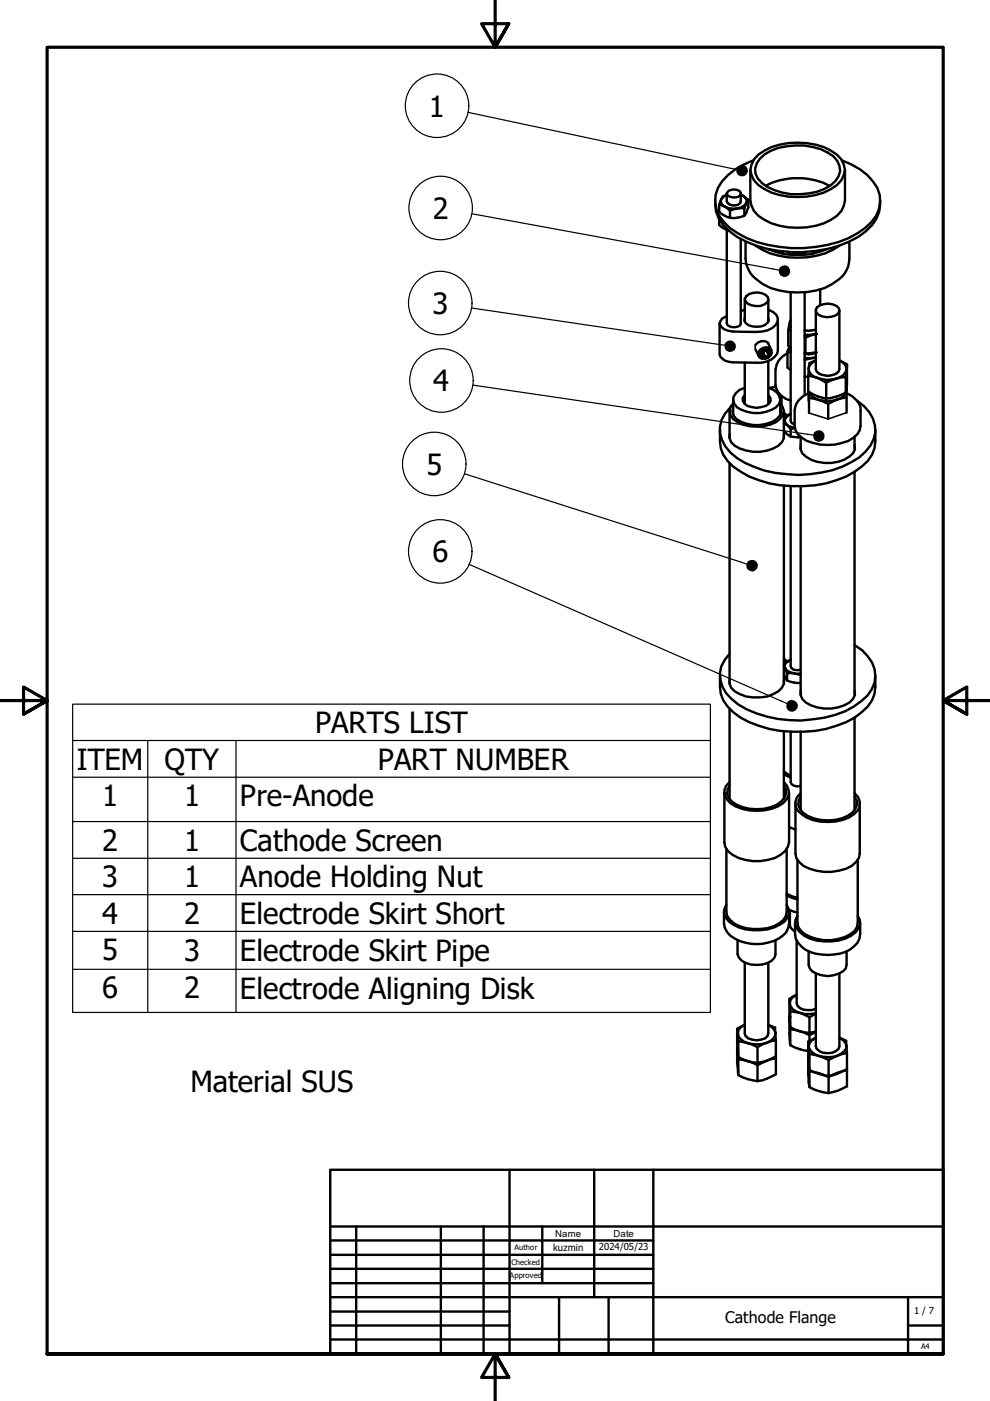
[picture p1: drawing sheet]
<svg xmlns="http://www.w3.org/2000/svg" width="210mm" height="297mm" viewBox="0 0 210 297" stroke-linecap="round" stroke-linejoin="round" font-family="sans-serif">
<!-- layer: Visible (ISO) -->
<g fill="none" stroke="#000" stroke-width=".51">
<path d="M159.1 36v6.5a4.9 4.9 0 0 0 3 4.1 15.6 15.6 0 0 0 14.1 0 4.9 4.9 0 0 0 3-4.1v-6.5M159.8 34a13.7 13.7 0 0 0-7.6 5.8 6.5 6.5 0 0 0 1.3 7.3 17.4 17.4 0 0 0 9.3 4.8 28.3 28.3 0 0 0 17.1-1.4 13.2 13.2 0 0 0 5.9-4.8 6.3 6.3 0 0 0-.7-7.2 14 14 0 0 0-6.6-4.5M160.8 32.8a14.9 14.9 0 0 1 15.4-.9 4.9 4.9 0 0 1 3 4.1 4.9 4.9 0 0 1-3 4.1 15.6 15.6 0 0 1-14.1 0 4.9 4.9 0 0 1-3-4.1l.2-1.1 .6-1.1zM161.1 33.6a10.1 10.1 0 0 1 7.6-2.8 12.8 12.8 0 0 1 8 2.3 3.6 3.6 0 0 1 .4 5.3 10.1 10.1 0 0 1-7.5 2.8 12.3 12.3 0 0 1-8.1-2.4 3.3 3.3 0 0 1-.4-5.2zM162.4 39.4a14.9 14.9 0 0 1 13.5 0M151.6 42.5a7.2 7.2 0 0 0 3.1 6.6 22.5 22.5 0 0 0 13.1 4.4 25.5 25.5 0 0 0 14.1-3.3 8.8 8.8 0 0 0 4.7-6.8v-.9M152.5 46.6v1.1l.6 .5 1.4 .7M153.3 41.6l.8-.3-.8 .5-.4 .5-.1 .5a2.47 2.47 0 0 0 2.6 1.4 2.93 2.93 0 0 0 2.8-1.2l.1-.5-.7-1 1.1 .9-.9 1.7a7.2 7.2 0 0 0-3 .5 4.3 4.3 0 0 0-2.3-1.2zM154.1 48.7v19.8a1.69 1.69 0 0 0 2.4 .7l.5-.3 .1-.4v-17.8M154.1 42.6a1.78 1.78 0 0 0 2.9 .4l.1-.4M154.1 41v1.7M154.3 40.6a1.97 1.97 0 0 1 2.8 .2 1.19 1.19 0 0 1-1.7 1.1l-1.1-.5-.2-.4z"/>
<path d="M154.8 44.6v1.6M157.1 41v1.7M157.1 41.3l.5 .2M157.8 44.1v1.6M158.1 51.3v3.5a6.6 6.6 0 0 0 3.6 5.4 16.4 16.4 0 0 0 13.1 .9 9.2 9.2 0 0 0 4.7-3.8 10.7 10.7 0 0 0 .6-6M158.7 42.4a5.1 5.1 0 0 1-.9 3.3 4.5 4.5 0 0 1-5.3-.8v-1.5M160.2 52.1a16.8 16.8 0 0 0 16.4 .8l1.4-.8M162.7 52.8a16.4 16.4 0 0 0 12.8 0M165.9 53.3l.1 .5M167 53.4l.3 .4M167.3 53.8a5 5 0 0 1 3.1 .2M167.3 53.8v.2"/>
<path d="M167.6 53.5a6 6 0 0 0 2.9 0M170.4 54h.1M170.9 53.4l-.5 .6M172.3 53.3v.5M157.9 67.4l-.1 .5a2.33 2.33 0 0 0 2.6 1.4 2.29 2.29 0 0 0 2.6-1.4l-.1-.5M157.9 63.4v4.8M157.9 76.9v8.7M157.9 65.6l-.8 .4M158.2 62.8a3.4 3.4 0 0 1 4.6 .2l.1 .6a2.46 2.46 0 0 1-2.7 1.3 2.01 2.01 0 0 1-2.3-1.5zM160.2 73.1a1.78 1.78 0 0 1 2.7-.3l.7 1.5M160.2 74.1l.7 1.4M161.2 74.1a1.39 1.39 0 0 1 1.5-.5 1.39 1.39 0 0 1 1 1.2 1.76 1.76 0 0 1-2.7 1l-.2-.5v-.6z"/>
<path d="M161.5 74.5l.5-.4 .6-.1 .6 .3 .2 .5a1.25 1.25 0 0 1-.8 1.1 1.25 1.25 0 0 1-1.4-.3l-.1-.6zM161.5 74.8l.8-.4 .7 .2v.7l-.7 .4-.8-.1zM161.8 74.7l.5 1M162.6 74.5l.4 .8M162.9 65.6l1 .6a1.71 1.71 0 0 1 .5 2.7 5.2 5.2 0 0 1-4.2 1.5l-4.8-.1a2.86 2.86 0 0 1-2.8-1.6 1.76 1.76 0 0 1 1.5-1.6M162.9 63.4v4.8M162.9 76.5v9.1M164.9 67.8v6.6a3.5 3.5 0 0 1-3.4 2.5l-6.1-.1a2.74 2.74 0 0 1-2.8-1.7v-6.6M167 74.9a4.2 4.2 0 0 0-2.6 3.4v3.3a4.1 4.1 0 0 0 3.2 3.3M167 74.5v3.4l.6 .5M167.1 70h.5M167.1 70v3.3l.5 .3"/>
<path d="M167.4 73.4l-.4 1.1 .6 .3M167.5 73.5l.1 .9M167.5 68.4l.1 1M167.5 68.4l-.4 1.6M167.6 62v27.2l.4 .6 .5 .1M167.6 68l-.1 .4M167.6 67.8l-.1 .6M170.6 75.9h1.8M170.6 71l2.4-.2-2.2 .8M170.6 62v21.8M170.6 79.9h.8M170.6 71.5l.2 .1"/>
<path d="M170.6 74.9l.2 .1M170.8 71.6v3.4M171.4 79.6v3.4a9.6 9.6 0 0 0 3.8 1.5 11.1 11.1 0 0 0 4.1-1.2l.2-1.1M171.6 77l1.4-.6a1.95 1.95 0 0 0-1.5 2.3 3.1 3.1 0 0 0 2.7 1.7 6.1 6.1 0 0 0 4.6-.9 1.59 1.59 0 0 0-.2-2.7l-.6-.4 1.6 .8-.3 2.8a10.1 10.1 0 0 0-4.1 1.1 8.5 8.5 0 0 0-3.8-1.5zM172.4 75.9l-1.8 .4M173 65.8v12.5l.1 .5a3.4 3.4 0 0 0 4.7 0l.2-.5v-12.5M173 74.8l-1.6 .3-.8-.1M173 69.9l-1.6 .2-.8-.1M173 74.7l-2.2 .3M173 75.8l-.6 .1M173.2 65.1a3.5 3.5 0 0 1 4.7 .3l.1 .5-.3 .6a3.5 3.5 0 0 1-4.6-.3l-.1-.6zM173.9 61.3v3.3"/>
<path d="M179.3 80v3.3M179.6 77.2l-.1 5M152.7 91.1v2.5a6.8 6.8 0 0 0 2.7 5.3 22.2 22.2 0 0 0 14.9 4.2 21 21 0 0 0 12.4-4.2 6.6 6.6 0 0 0 2.9-5.3v-2.5M154.7 92.1a2.77 2.77 0 0 0 2.2 3 8.9 8.9 0 0 0 8.1-.6l.8-.7 .4-.9v-.8M154.7 87.2v5.7M154.7 98.2v46.8M155.4 86.5a2.34 2.34 0 0 0 1.7 2.9 7.7 7.7 0 0 0 7.6-.6l.7-.7 .2-.9-.2-.7M155.4 85.5a2.17 2.17 0 0 0 0 3.3 8.5 8.5 0 0 0 9.1 .7l.9-.7a2.1 2.1 0 0 0 0-3.3M155.4 84.7v3.1M157.9 83.8l-.4 .6a1.83 1.83 0 0 0 1.8 1.9 4.4 4.4 0 0 0 3.8-.8l.3-.6-.1-.5-.4-.6M157.9 82.2a2.91 2.91 0 0 0-2.5 2.7l.3 .7 .6 .8a7.6 7.6 0 0 0 8.2 0 1.93 1.93 0 0 0 .3-3.1l-.8-.6-1.1-.5M164.5 82l-1.4 .2"/>
<path d="M165.4 84.7v3.1M165.7 83.9v1.9M166.2 89.6l1.4 1.4M166.2 91.3a3.1 3.1 0 0 0 3 1.4h.6M166.2 87.2v5.7M166.2 87.5l.7 .7M167.6 87.8a1.47 1.47 0 0 0-1.1 1.7 2.42 2.42 0 0 0 2 1.2M167.6 87.7a2.83 2.83 0 0 0-1.4 1.4M167.6 91v1.6M168.6 90.8l-1 .2M169.8 94.3v1l.3 .8a8 8 0 0 0 10.7 0l.5-.8-.1-1M169.8 92.6v2.7"/>
<path d="M171.4 83.3a4.3 4.3 0 0 0-2.9 3.8v3.2a3.8 3.8 0 0 0 2.6 3.2 11 11 0 0 0 9.8-.7l.9-.7 .5-.9a14.7 14.7 0 0 0 0-5.3 5.4 5.4 0 0 0-2.8-2.6M171.5 84.4v3.2M175.2 81.1v3.4M175.6 85.6v3.2M179.4 82.4l.1 .3M179.5 82.7a2.38 2.38 0 0 1-2 2 5.7 5.7 0 0 1-5.5-.9l-.5-.6M179.5 82.7v1.6a9 9 0 0 0-3.9 1.3 11.3 11.3 0 0 0-4.1-1.2l-.1-1.3v1.8M179.5 82.2v.5M179.5 84.3v3.2M181.2 92.6v2.7M181.7 84.9a7 7 0 0 1 3.6 8.2 9.8 9.8 0 0 1-4.8 4.9 25.4 25.4 0 0 1-16.1 2.3 20.1 20.1 0 0 1-9.5-4.3 6.8 6.8 0 0 1-1.9-7l.8-1.3 1.1-1.3M166.2 103v42"/>
<path d="M167.6 103.1v38.2a1.5 1.5 0 0 0 2.2 .7M169.8 103.1v44.2M181.2 100v47.3M166.2 139.6l.7 .7M167.6 139.9l-.5 .3M181.2 136.8a8.2 8.2 0 0 1 4.4 6.5 6.8 6.8 0 0 1-3.1 5.4 17.6 17.6 0 0 1-10.2 3.8 24.3 24.3 0 0 1-15.8-3.1 7.7 7.7 0 0 1-3.8-6.7l.2-1.4 .8-1.4 1-1.3M152.7 143.2v2.5a6.8 6.8 0 0 0 2.7 5.3 21.5 21.5 0 0 0 12.5 4.1 23.5 23.5 0 0 0 13.3-2.9l1.5-1.2a6.6 6.6 0 0 0 2.9-5.3v-2.5M154.7 144.1a2.77 2.77 0 0 0 2.2 3.1 8.9 8.9 0 0 0 8.1-.6l.8-.8 .4-.8v-.9M154.7 150.2v19.2M166.2 141.2l.7 1.6a6 6 0 0 1 2.9 .3M166.2 142.9a2.01 2.01 0 0 0 2.2 1.8l1.4 .1M166.2 155.1v14.3"/>
<path d="M166.9 142.8v1.5M167.1 140.2l-.5 .4-.2 .5 .1 .6a3.4 3.4 0 0 0 3.3 1.1M167.1 140.2l-.9 .6M167.6 155.1v10.7a1.61 1.61 0 0 0 2.2 .9M169.8 146.4a2.8 2.8 0 0 0 2.2 3.1 8.9 8.9 0 0 0 8.1-.5l.7-.8 .5-.9-.1-.9M169.8 155.1v16.6M181.2 152.1v19.6M153.6 168v10.6a3.9 3.9 0 0 0 2.9 3.3 10.4 10.4 0 0 0 9-.7l1-.7 .5-1 .3-.9v-10.6M154.7 166.6a2.3 2.3 0 0 0 .5 3.4 9.2 9.2 0 0 0 10.4 0 2.4 2.4 0 0 0 .6-3.4M154.7 165.8a2.68 2.68 0 0 0 .2 4.5 10.5 10.5 0 0 0 11.1 0 2.77 2.77 0 0 0 .2-4.5M166.2 163.5l1.4 1M166.2 164.1l1.4 .8"/>
<path d="M167.3 175.4l1.4 .5M168.7 170.3v10.7a3.9 3.9 0 0 0 2.9 3.2 10.8 10.8 0 0 0 9-.6l.9-.9 .6-.8 .2-.9v-10.7M169.8 168.9a2.32 2.32 0 0 0 .5 3.4 9.2 9.2 0 0 0 10.4 0 2.32 2.32 0 0 0 .5-3.4M169.8 168.2a2.61 2.61 0 0 0 .1 4.4 10 10 0 0 0 10.1 .7l1.1-.7a2.62 2.62 0 0 0 .1-4.4M153.5 193.3v2.5a4.4 4.4 0 0 0 3.3 3.7 9.6 9.6 0 0 0 9.1-1.1l.8-.8 .4-.9 .2-.9v-2.5M154 180v13.3a3.9 3.9 0 0 0 2.8 3.1 10.2 10.2 0 0 0 8.4-.6l.9-.8 .5-.8 .2-.9v-13.3M154 191.8a2.51 2.51 0 0 0 .5 3.6 9.9 9.9 0 0 0 9.7 1.2l1.2-.6a2.91 2.91 0 0 0 1.4-4.2M156.4 199.3v3a3.1 3.1 0 0 0 2.8 2.2 5.9 5.9 0 0 0 4.5-.8l.6-.7 .1-.7v-3M166.8 189.5l2.3 .9M166.8 189.9l2.3 .8M167.3 192.9l1.8 .6M167.5 193l.1 3.5 1 1.1"/>
<path d="M168.6 195.6v2.5a4.6 4.6 0 0 0 3.3 3.8 10.8 10.8 0 0 0 8.3-.5 3.9 3.9 0 0 0 2.2-3.3v-2.5M168.9 199.5v13.2a2.04 2.04 0 0 0 2.3 1.5h.9l.9-.3M169.1 182.3v13.3a3.6 3.6 0 0 0 2.8 3.1 9.3 9.3 0 0 0 9.3-1.3l.5-.9 .2-.9v-13.3M169.1 194.2a2.4 2.4 0 0 0 .5 3.4 9.4 9.4 0 0 0 8.2 1.8 6.2 6.2 0 0 0 4.2-2.6l.4-.9-.1-.9-.4-.8M156.3 218.1l1.6-.8a1.84 1.84 0 0 0-1.4 1.7 1.84 1.84 0 0 0 1.2 1.8 5.9 5.9 0 0 0 6.3-.6l.3-.6 .1-.6 .1 1.6a10.9 10.9 0 0 0-3.9 1.4 11.3 11.3 0 0 0-4.1-1.2zM156.3 218.1v3.3l.2 1.6M157.9 204.1v15l.2 .6a3.4 3.4 0 0 0 4.6 0l.2-.6v-15M162.9 217.3l1.4 .6 .1 1.1-.2-.6-.5-.6zM167.4 211.8l.1 4.9M167.5 216.7l.1 1.1 2 .8M167.5 216.7l-.1-1.1v4.2l.2 1.8a9.7 9.7 0 0 0 3.8 1.2M167.5 216.7l.1 1.5 2 .4"/>
<path d="M167.6 214.4v3.4M167.6 218.2v3.4M169.6 218.6l2 .4M169.6 218.6l2 .9M171.4 201.7v2.9l.3 .7a4.9 4.9 0 0 0 5 1.5l1.1-.4 .9-.5 .6-.6 .2-.7v-2.9M171.6 215.7v3.3M171.6 219.5v1.2M173 214.8a5.8 5.8 0 0 1-4.9-.8 1.76 1.76 0 0 1-.6-1.8 1.76 1.76 0 0 1 1.4-1.3l-1.5 .9 .2 2.6a8.1 8.1 0 0 1 4 1.3M173 206.4v15.5a2.28 2.28 0 0 0 2.5 1.4 2.26 2.26 0 0 0 2.5-1.4v-15.5M173 220l-1.6 .8 .2 2.7a11.3 11.3 0 0 1 4.1 1.2 10.9 10.9 0 0 1 3.9-1.4l-.2-2.6-1.4-.7M173 214.9l-1.4 .8M173 218.7l-1.4 .3"/>
<path d="M173 218.8l-1.4 .7M156.3 221.9l.2 1.1M156.3 221.9h.1M156.5 223v1.6l2.1 .4M156.5 223v1.1l2.1 .9M156.5 220.8v3.3M156.5 224.6v3.4M160.6 222v3.3M160.6 225.8v3.4M162.6 224.9l-2 .9-2-.8M162.6 224.9a5.4 5.4 0 0 1-4 .1M164.5 224.4l-1.9 .5"/>
<path d="M164.5 220.6v7.2a10.9 10.9 0 0 1-3.9 1.4 11.3 11.3 0 0 1-4.1-1.2l-.2-2.7v-3.4M164.5 224l-1.9 .9M171.4 220.8v3.4l.2 2.7a11.3 11.3 0 0 0 4.1 1.2 10.9 10.9 0 0 0 3.9-1.4M171.6 223.5v3.4M171.6 227.1v3.4M173 220.1a1.74 1.74 0 0 0-1.3 2.4 5.2 5.2 0 0 0 5.9 1.3 2.7 2.7 0 0 0 1.9-2l-.3-.7-.5-.6-.7-.4M175.7 224.7v3.4M175.7 228.4v3.4M179.6 223.3v7a10.9 10.9 0 0 1-3.9 1.5 11.3 11.3 0 0 1-4.1-1.3l-.2-2.6v-3.4l.2 2.6a11.3 11.3 0 0 1 4.1 1.3 10.9 10.9 0 0 1 3.9-1.5"/>
</g>
<g fill="#000">
<circle cx="173" cy="74.7" r=".25"/>
<circle cx="173" cy="70.8" r=".25"/>
<circle cx="167.4" cy="215.6" r=".25"/>
<circle cx="171.4" cy="224.5" r=".25"/>
</g>
<!-- layer: Visible Narrow (ISO) -->
<path d="M154.1 42.7a1.83 1.83 0 0 0 2.9 .3l.1-.3M160.2 73.1v1M173 69.9l-1.6 .2-.8-.1M173 74.8l-1.6 .3-.8-.1M173 78.3l.1 .5a3.4 3.4 0 0 0 4.7 0l.2-.5M167.6 89.2l.1 .3 .8 .4M171.4 84.9l.1 2.7 4.1 1.2 3.9-1.3M167.6 141.3a1.5 1.5 0 0 0 2.2 .7M157.9 219.1l.2 .6a3.4 3.4 0 0 0 4.6 0l.2-.6M168.9 212.7a2.04 2.04 0 0 0 2.3 1.5h.9l.9-.3M173 221.9a2.28 2.28 0 0 0 2.5 1.4 2.26 2.26 0 0 0 2.5-1.4" fill="none" stroke="#000" stroke-width=".34"/>
<!-- layer: Symbol (ISO) -->
<g fill="none" stroke="#000" stroke-width=".25">
<path d="M99.2 23.8l56.9 12.1M100.1 45.3l65 12M100 65.3l53.6 7.9M100.2 81.6l72.2 10.6M98.5 100.4l59.7 19.2M99.5 119.7l67.3 29.4M15.4 157v-7.7h135.2v7.7M15.4 157h135.2v7.8M15.4 157v57.7h135.2v-49.9M31.3 157v57.7M50 157v57.7M15.4 164.8h135.2"/>
<path d="M15.4 174.2h135.2M15.4 182h135.2M15.4 189.7h135.2M15.4 197.5h135.2M15.4 205.5h135.2"/>
<circle cx="92.7" cy="22.4" r="6.7"/>
<circle cx="93.4" cy="44.1" r="6.7"/>
<circle cx="93.3" cy="64.2" r="6.7"/>
<circle cx="92.1" cy="98.4" r="6.7"/>
<circle cx="93.6" cy="80.7" r="6.7"/>
<circle cx="93.3" cy="116.9" r="6.7"/>
</g>
<!-- layer: Border (ISO) -->
<path d="M105 0v10l-2.9-5h5.8l-2.9 5 2.9-5M0 148.5h10l-5-2.8v5.7l5-2.9-5 2.9M210 148.5h-10l5-2.8v5.7l-5-2.9 5 2.9M10 287v-277h190v277h-190h190M107.9 292l-2.9-5 2.9 5h-5.8l2.9-5v10" fill="none" stroke="#000" stroke-width=".68"/>
<!-- layer: Title (ISO) -->
<g fill="none" stroke="#000" stroke-width=".51">
<path d="M70 248h130v39h-130zM108 248v39M126 248v27M138.5 248v39M70 275h130M70 263h68.5M70 266.1h68.5M70 269h68.5M70 272.1h68.5M70 278.1h38M70 260h130M75.5 260v27"/>
<path d="M93.5 260v27M102.5 260v27M115 260v12.1M118.5 275v12M129 275v12M192.5 275v12M70 281h38M70 284h130M192.5 281h7.5"/>
</g>
<!-- layer: Symbol (ISO) -->
<g fill="#000">
<circle cx="157.3" cy="36.2" r="1.26"/>
<circle cx="166.3" cy="57.5" r="1.24"/>
<circle cx="154.8" cy="73.4" r="1.25"/>
<circle cx="173.6" cy="92.5" r="1.25"/>
<circle cx="159.4" cy="119.9" r="1.24"/>
<circle cx="167.9" cy="149.6" r="1.28"/>
</g>
<g font-size="6.2">
<text x="90.9" y="24.8">1</text>
<text x="91.8" y="46.4">2</text>
<text x="91.7" y="66.6">3</text>
<text x="91.9" y="82.9">4</text>
<text x="90.4" y="100.6">5</text>
<text x="91.7" y="119.2">6</text>
<text x="66.8" y="155.5">PARTS LIST</text>
<text x="16.3" y="163.2">ITEM</text>
<text x="34.9" y="163.2">QTY</text>
<text x="80.1" y="163.2">PART NUMBER</text>
<text x="21.7" y="170.9">1</text>
<text x="39" y="170.9">1</text>
<text x="50.9" y="171">Pre-Anode</text>
<text x="21.7" y="180.4">2</text>
<text x="39" y="180.4">1</text>
<text x="50.9" y="180.5">Cathode Screen</text>
<text x="21.7" y="188.2">3</text>
<text x="39" y="188.1">1</text>
<text x="50.9" y="188.2">Anode Holding Nut</text>
<text x="21.7" y="195.9">4</text>
<text x="39" y="195.9">2</text>
<text x="50.9" y="195.9">Electrode Skirt Short</text>
<text x="21.7" y="203.6">5</text>
<text x="39" y="203.7">3</text>
<text x="50.9" y="203.7">Electrode Skirt Pipe</text>
<text x="21.7" y="211.7">6</text>
<text x="39" y="211.7">2</text>
<text x="50.9" y="211.8">Electrode Aligning Disk</text>
<text x="40.4" y="231.6">Material SUS</text>
</g>
<text font-size="3.4" x="153.8" y="280.4">Cathode Flange</text>
<g font-size="2">
<text x="117.7" y="262.2">Name</text>
<text x="130" y="262.2">Date</text>
<text x="117.3" y="265.3">kuzmin</text>
<text x="127" y="265.1">2024/05/23</text>
<text x="193.8" y="278.7">1 / 7</text>
</g>
<g font-size="1.6">
<text x="108.5" y="268.2">Checked</text>
<text x="109.1" y="265.1">Author</text>
<text x="108" y="271">Approved</text>
<text x="195.3" y="286.1">A4</text>
</g>
</svg>
